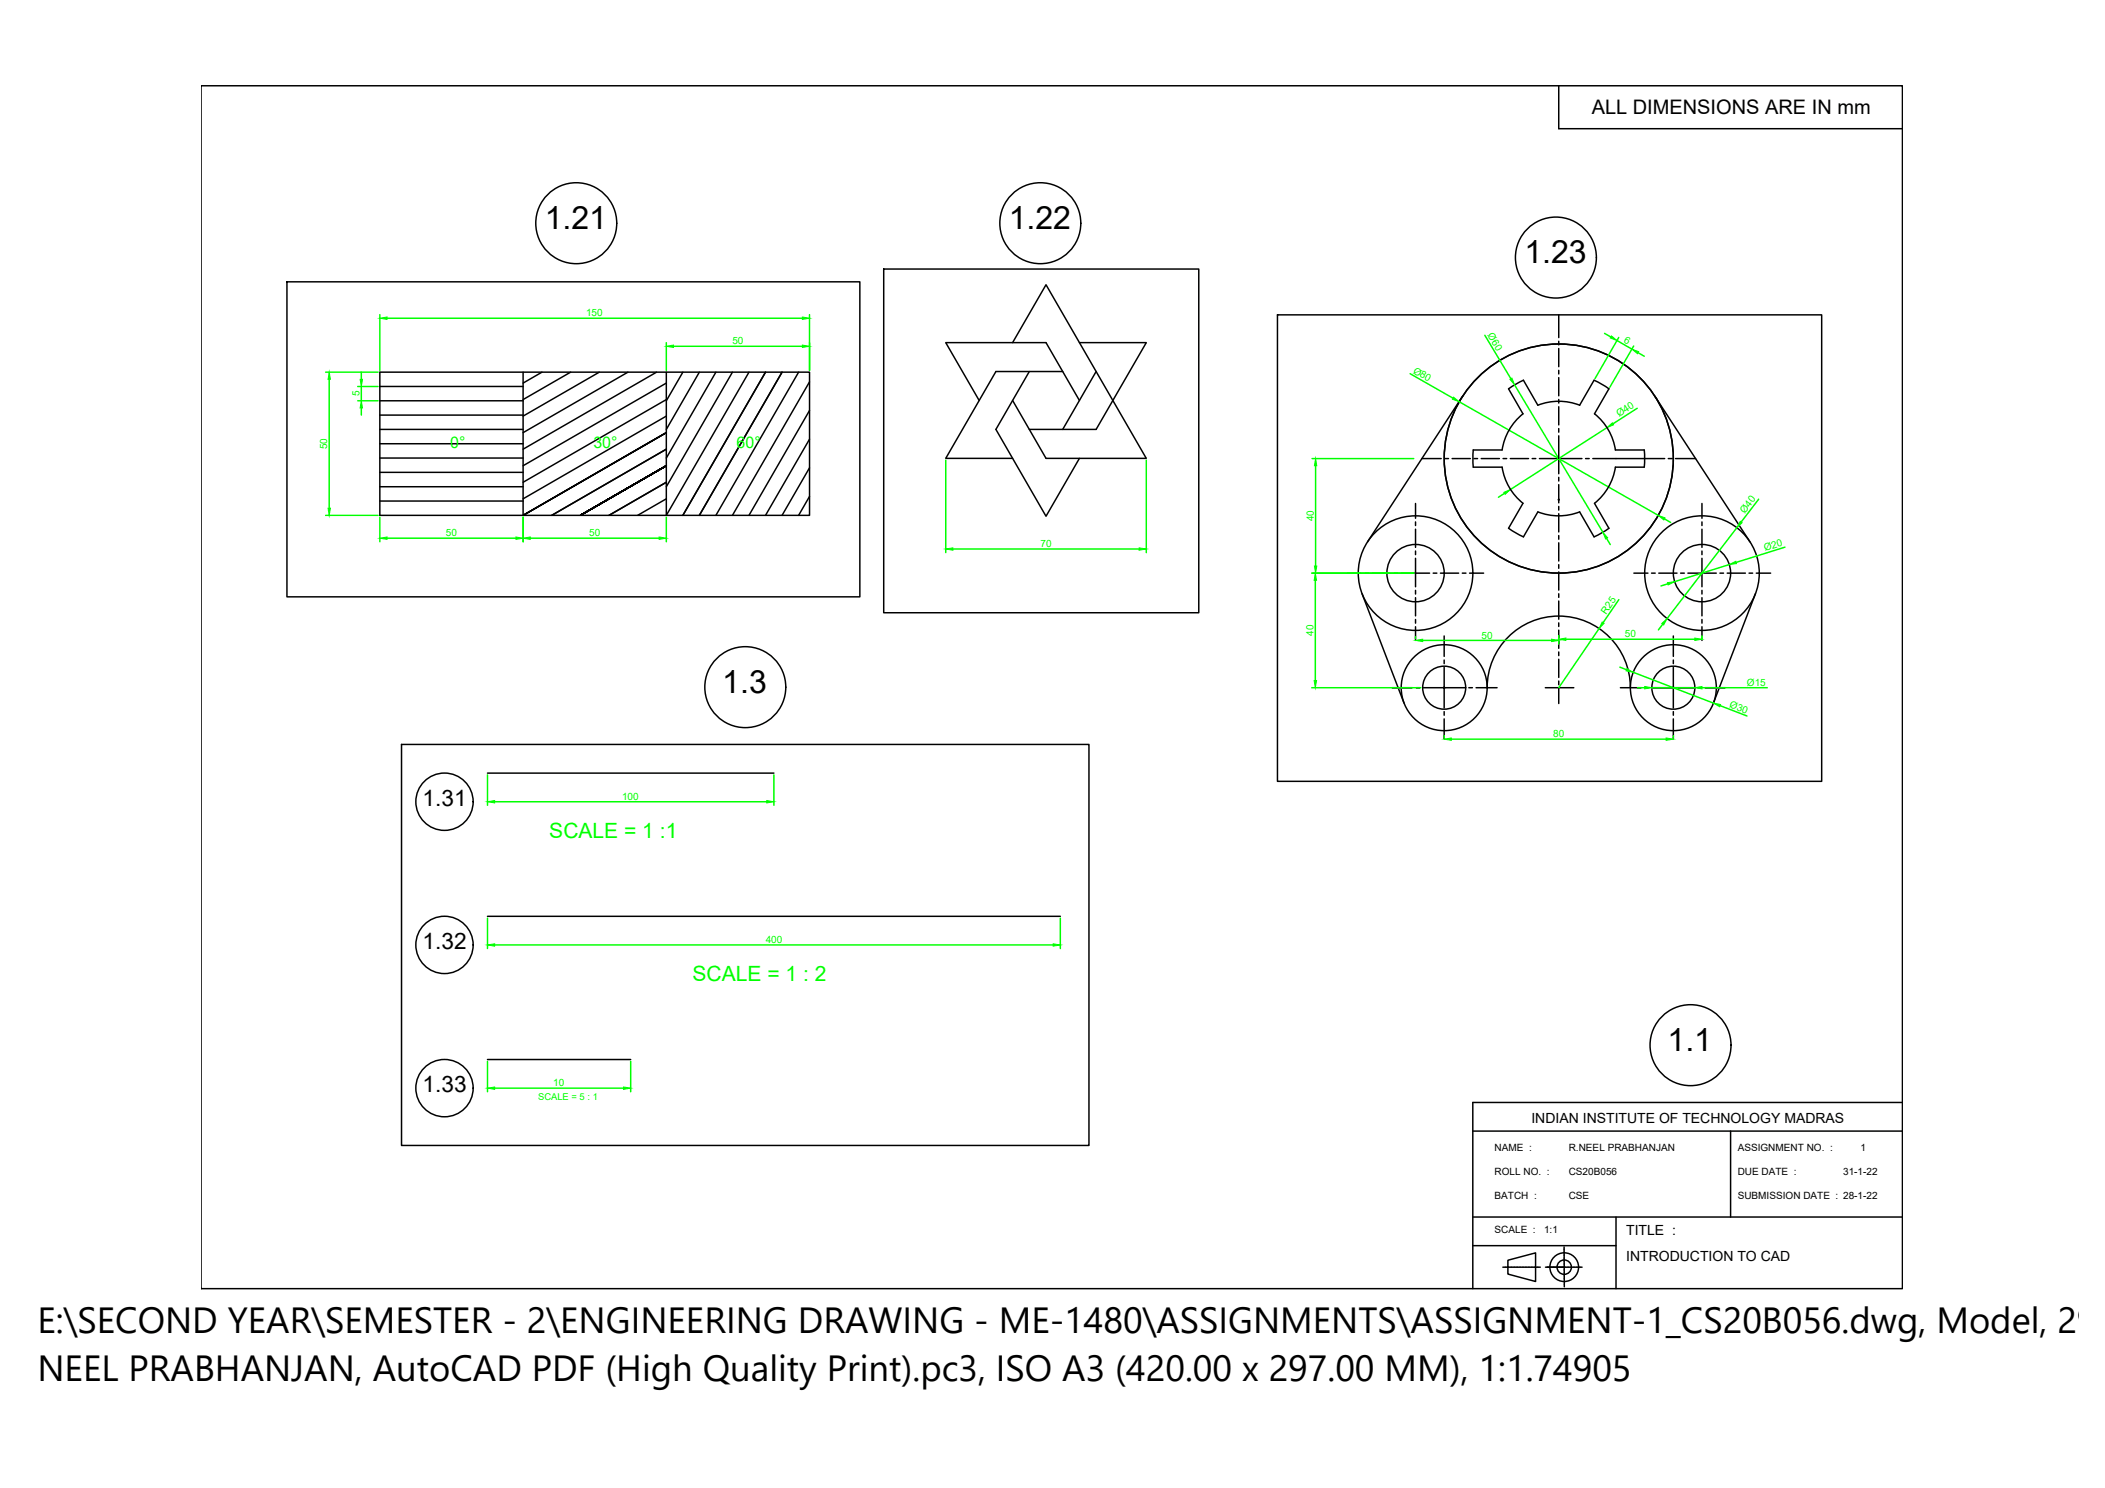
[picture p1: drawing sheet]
<svg xmlns="http://www.w3.org/2000/svg" width="420mm" height="297mm" viewBox="0 0 420 297" stroke-linecap="round" stroke-linejoin="round" font-family="sans-serif">
<!-- layer: 0 -->
<g fill="none" stroke="#000" stroke-width=".3">
<path d="M40.1 17.1h339.6v240.1h-339.6zM311.1 17.1v8.6h68.6M57.3 56.3h114.3v62.8h-114.3zM176.4 53.7h62.9v68.6h-62.9zM75.8 74.3h85.8v28.6h-85.8zM75.8 77.1h28.6M104.4 74.3v28.6l28.6-16.5M108.2 74.3l-3.8 2.2M113.9 74.3l-9.5 5.5M119.6 74.3l-15.2 8.8M125.3 74.3l-20.9 12.1M131 74.3l-26.6 15.4"/>
<path d="M133 74.3v28.6l16.5-28.6M133 79.8l-28.6 16.5M133 76.5l-28.6 16.5M136.3 74.3l-3.3 5.7M139.6 74.3l-6.6 11.4M142.9 74.3l-9.9 17.1M146.2 74.3l-13.2 22.9M152.8 74.3l-16.5 28.6M156.1 74.3l-16.5 28.6M159.4 74.3l-16.5 28.6M161.6 76.2l-15.4 26.7M195.4 79.9l-6.6-11.5h20l6.7 11.5"/>
<path d="M202.1 68.4l6.7-11.6 20 34.7h-20l-6.7-11.6M205.5 74.2l-6.7 11.5 10 17.4 6.7-11.6M212.1 74.2h-13.3l-10 17.3h13.3M215.5 68.4h13.3l-10 17.3h-13.3M218.8 74.2l-6.7 11.5M255 62.9h108.6v93.1h-108.6zM292 79l-19 29.2M311.1 62.9v4.5M311.1 68.1v.8M311.1 69.6v3.6M311.1 73.9v.8M311.1 75.4v3.6"/>
<path d="M311.1 79.7v.8M330.3 79l19 29.2M75.8 80h28.6M75.8 82.9h28.6M75.8 85.7h28.6M75.8 88.6h28.6M75.8 91.4h28.6M75.8 94.3h28.6M75.8 97.2h28.6M133 86.4l-28.6 16.5 28.6-16.5M133 89.7l-22.9 13.2M133 93l-17.2 9.9"/>
<path d="M133 96.3l-11.4 6.6M133 99.6l-5.7 3.3M133 83.1l-28.6 16.5M161.6 81.9l-12.1 21M161.6 87.7l-8.8 15.2M161.6 93.4l-5.5 9.5M161.6 99.1l-2.2 3.8M283.8 91.5h3.9M288.4 91.5h.7M289.8 91.5h3.7M294.2 91.5h.7M295.7 91.5h3.6"/>
<path d="M299.8 89.8h-5.7l-.1 1.7 .1 1.8h5.7M299.8 93.3a11.4 11.4 0 0 0 4.2 7.2M300 91.5h.7M301.5 91.5h3.6M304 82.6a11.4 11.4 0 0 0-4.2 7.2M305.8 91.5h.7M307 80.9l-2.9-5-1.5 .8-1.5 .9 2.9 5M307 80.9a11.4 11.4 0 0 1 8.3 0l2.9-5 1.5 .8 1.4 .9-2.8 5M307.3 91.5h8.5M311.1 81.2v3.6M311.1 85.6v.7M311.1 87v7.6"/>
<path d="M311.1 95.3v.7M311.1 96.7v3.7M316.5 91.5h.7M317.9 91.5h14.4M318.3 82.6a11.4 11.4 0 0 1 4.1 7.2M322.4 89.8h5.8l.1 1.7-.1 1.8h-5.8M322.4 93.3a11.4 11.4 0 0 1-4.1 7.2M333 91.5h.7M334.4 91.5h4M75.8 100h28.6M115.8 102.9l17.2-9.9zM268.8 114.4h2.9"/>
<path d="M271.9 118.5l8.3 21.9M272.4 114.4h.7M273.9 114.4h3.6M278.2 114.4h.8M279.7 114.4h5.6M282.5 100.5v3M282.5 104.2v.7M282.5 105.6v3.7M282.5 110v.7M282.5 111.4v5.7M282.5 117.9v.7M282.5 119.3v3.6"/>
<path d="M286.1 114.4h.7M287.5 114.4h3.6M291.9 114.4h.7M293.3 114.4h2.8M304 100.5l-2.9 5 1.5 .9 1.5 .8 2.9-5M311.1 101.1v.7M311.1 102.5v3.7M311.1 106.9v.7M311.1 108.4v3.6M311.1 112.7v.7M311.1 114.2v3.6M311.1 118.5v.7"/>
<path d="M311.1 120v3.6M318.3 100.5l2.8 5-1.4 .9-1.5 .8-2.9-5a11.5 11.5 0 0 1-8.3 0M326.1 114.4h2.8M329.6 114.4h.8M331.1 114.4h3.6M335.5 114.4h.7M336.9 114.4h5.7M339.7 100.5v3M339.7 104.2v.7M339.7 105.6v3.7M339.7 110v.7M339.7 111.4v5.7"/>
<path d="M339.7 117.9v.7M339.7 119.3v3.6M343.3 114.4h.7M344.7 114.4h3.7M349.1 114.4h.7M350.4 118.5l-8.4 21.9M350.6 114.4h2.8M277.8 137.3h4.1M282.5 123.7v.7M282.5 125.1v2.7M282.7 137.3h.7M284.1 137.3h8.3"/>
<path d="M288.3 127v4M288.3 131.8v.7M288.3 133.2v8.1M293.2 137.3h.7M294.6 137.3h4.2M296.8 137.3a14.3 14.3 0 0 1 14.3-14.3 14.3 14.3 0 0 1 14.3 14.3M308.4 137.3h5.7M311.1 124.3v.8M311.1 125.8v3.6M311.1 130.2v.7M311.1 131.6v3.6M311.1 135.9v.8"/>
<path d="M311.1 137.4v3M323.4 137.3h4.2M328.3 137.3h.8M329.8 137.3h8.3M334 127v4M334 131.8v.7M334 133.2v8.1M338.8 137.3h.8M339.7 123.7v.7M339.7 125.1v2.7M340.3 137.3h4.1M80.1 148.6h137.3v80.1h-137.3z"/>
<path d="M97.3 154.3h57.2M288.3 142.1v.7M288.3 143.5v4M334 142.1v.7M334 143.5v4M97.3 182.9h114.3M97.3 211.5h28.6M294 225.8h85.7M345.4 225.8v17.1M379.7 220.1h-85.7v37.1M294 248.7h28.6M294 242.9h85.7"/>
<path d="M300 253h.4M300.5 253h.1M300.6 253h.4M301 251.6l5.5-1.5v5.7l-5.5-1.5zM301.1 253h.1M301.2 253h.4M301.6 253h.1M301.8 253h.4M302.2 253h.1M302.4 253h.3M302.8 253h.1M302.9 253h.4"/>
<path d="M303.4 253h.1M303.5 253h.4M304 253h.1M304.1 253h.4M304.5 253h.1M304.7 253h.4M305.1 253h.1M305.3 253h.3M305.7 253h.1M305.9 253h.3M306.3 253h.1M306.4 253h.4"/>
<path d="M306.9 253h.1M307 253h.4M308.5 253h3.8M312.2 248.9v.4M312.2 249.4h.1M312.2 249.5v.4M312.2 250h.1M312.2 250.1v.4M312.2 250.5v.1M312.2 250.7v.3M312.2 251.1v.1M312.2 251.3v.3"/>
<path d="M312.2 251.7v.1M312.2 251.8v.4M312.2 252.3v.1M312.2 252.4v.4M312.2 252.9h.1M312.2 253v.4M312.2 253.4v.1M312.2 253.6v.4M312.2 254v.1M312.2 254.2v.3M312.2 254.6v.1M312.2 254.7v.4"/>
<path d="M312.2 255.2v.1M312.2 255.3v.4M312.2 255.8h.1M312.2 255.9v.4M312.2 256.3v.1M312.2 256.5v.4M312.4 253h.1M312.5 253h.4M313 253h.1M313.1 253h.4M313.5 253h.1M313.7 253h.4"/>
<path d="M314.1 253h.1M314.3 253h.3M314.7 253h.1M314.9 253h.3M315.3 253h.1M315.4 253h.4M322.6 242.9v14.3"/>
<circle cx="115" cy="44.6" r="8.1"/>
<circle cx="207.6" cy="44.6" r="8.1"/>
<circle cx="310.6" cy="51.4" r="8.1"/>
<circle cx="311.1" cy="91.5" r="22.9"/>
<circle cx="282.5" cy="114.4" r="11.4"/>
<circle cx="282.5" cy="114.4" r="5.7"/>
<circle cx="339.7" cy="114.4" r="11.4"/>
<circle cx="339.7" cy="114.4" r="5.7"/>
<circle cx="148.8" cy="137.2" r="8.1"/>
<circle cx="288.3" cy="137.3" r="8.6"/>
<circle cx="288.3" cy="137.3" r="4.3"/>
<circle cx="334" cy="137.3" r="8.6"/>
<circle cx="334" cy="137.3" r="4.3"/>
<circle cx="88.7" cy="160" r="5.7"/>
<circle cx="88.7" cy="188.6" r="5.7"/>
<circle cx="88.7" cy="217.2" r="5.7"/>
<circle cx="337.4" cy="208.6" r="8.1"/>
<circle cx="312.2" cy="253" r="2.86"/>
<circle cx="312.2" cy="253" r="1.43"/>
</g>
<g fill="none" stroke="#0f0" stroke-width=".3">
<path d="M65 74.3h10.5M65.7 75.7v25.7M71.4 77.1h4.1M72.1 74.3v1.4M72.1 77.1v2.9M75.8 62.8v11.1M77.3 63.5h82.9M133 68.4v5.5M134.4 69.1h25.8M161.6 62.8v11.1M281.5 74.6l8.5 4.9M296.4 66.9l5.2 8.7"/>
<path d="M302.3 76.8l17.6 29.5M320.3 66.5l1.2 .8M322.7 68l3 1.7M323.1 67.4l-4.7 8.2M326.1 69.1l-4.8 8.2M327 70.4l1.2 .7M71.4 80h4.1M72.1 81.4v1.5M188.8 91.9v18.4M228.8 91.9v18.4M261.9 91.5h20.3M262.6 93v20"/>
<path d="M291.3 80.2l39.7 22.7M300.3 98.5l-1.2 .8M320.7 85.4l-19.2 12.3M326.8 81.5l-4.8 3.1M351 99.6l-3.5 4.6M65 102.9h10.5M75.8 103.2v4.9M77.3 107.4h25.7M104.4 103.2v4.9M105.8 107.4h25.8M133 103.2v4.9M190.2 109.6h37.2"/>
<path d="M261.8 114.4h20.4M262.5 115.8v20.1M320.7 107.5l.7 1.2M323.1 119.7l-3.1 4.6M332.2 103.6l1.3 .7M332.9 116.5l-1.4 .5M345.2 112.7l-11 3.4M346.7 105.3l-14 18.2M356.3 109.2l-9.8 3.1M261.8 137.3h21.8M282.5 127.1v.4M284 127.8h25.7"/>
<path d="M311.1 126.9v.6M311.1 128v.6M312.6 127.6h25.7M319.2 125.5l-8.1 11.8M323.3 133.2l1.4 .5M326 134.2l16 6.2M326.8 137.3h1.5M329.7 137.3h8.6M331.9 124.6l-.9 1.1M339.7 137.3h13M339.7 126.9v.6M97.3 154.7v6.1"/>
<path d="M154.5 154.7v6.1M288.3 146.8v.4M289.7 147.5h42.9M334 146.8v.4M343.3 140.9l5.4 2M98.7 160h54.3M97.3 183.3v6.1M98.7 188.6h111.5M211.6 183.3v6.1M97.3 211.9v6M98.7 217.2h25.8M125.9 211.9v6"/>
</g>
<g fill="#0f0" stroke="#0f0" stroke-width=".2">
<path d="M75.8 63.5l1.5-.2v.5z"/>
<path d="M160.2 63.3l1.4 .2-1.4 .3z"/>
<path d="M133 69.1l1.4-.2v.5z"/>
<path d="M160.2 68.9l1.4 .2-1.4 .3z"/>
<path d="M65.7 74.3l.3 1.4h-.5z"/>
<path d="M65.5 101.4h.5l-.3 1.5z"/>
<path d="M71.9 75.7h.5l-.3 1.4z"/>
<path d="M72.1 80l.3 1.4h-.5z"/>
<path d="M75.8 107.4l1.5-.2v.5z"/>
<path d="M103 107.2l1.4 .2-1.4 .3z"/>
<path d="M131.6 107.2l1.4 .2-1.4 .3z"/>
<path d="M104.4 107.4l1.4-.2v.5z"/>
<path d="M188.8 109.6l1.4-.2v.4z"/>
<path d="M227.4 109.4l1.4 .2-1.4 .2z"/>
<path d="M262.4 113h.4l-.2 1.4z"/>
<path d="M262.6 91.5l.2 1.5h-.4z"/>
<path d="M262.5 114.4l.3 1.4h-.5z"/>
<path d="M262.3 135.9h.5l-.3 1.4z"/>
<path d="M282.5 127.8l1.5-.2v.5z"/>
<path d="M309.7 127.6l1.4 .2-1.4 .3z"/>
<path d="M321.6 67.1l1.1 .9-1.3-.5z"/>
<path d="M325.7 69.7l1.4 .5-.3 .4z"/>
<path d="M338.3 127.4l1.4 .2-1.4 .2z"/>
<path d="M311.1 127.6l1.5-.2v.4z"/>
<path d="M300.2 98.3l1.3-.6-1.1 1z"/>
<path d="M320.7 85.4l1.1-1 .3 .4z"/>
<path d="M319.9 106.3l1 1.1-.4 .2z"/>
<path d="M301.4 75.7l.4-.2 .5 1.3z"/>
<path d="M331 102.9l1.3 .5-.2 .4z"/>
<path d="M290.1 79.3l1.2 .9-1.4-.5z"/>
<path d="M331.7 124.5l1-1-.6 1.3z"/>
<path d="M347.4 104.1l.3 .2-1 1z"/>
<path d="M332.8 116.3l1.4-.2-1.2 .7z"/>
<path d="M345.2 112.7l1.3-.6 .1 .4z"/>
<path d="M324.7 133.5l1.3 .7-1.4-.3z"/>
<path d="M342 140.4l1.4 .2-.2 .5z"/>
<path d="M328.3 137l1.4 .3-1.4 .2z"/>
<path d="M338.3 137.3l1.4-.3v.5z"/>
<path d="M319.8 124.2l.4 .2-1 1.1z"/>
<path d="M288.3 147.5l1.4-.2v.5z"/>
<path d="M332.6 147.3l1.4 .2-1.4 .3z"/>
<path d="M97.3 160l1.4-.2v.5z"/>
<path d="M153 159.8l1.5 .2-1.5 .3z"/>
<path d="M97.3 188.6l1.4-.2v.5z"/>
<path d="M210.2 188.4l1.4 .2-1.4 .3z"/>
<path d="M97.3 217.2l1.4-.2v.5z"/>
<path d="M124.5 217l1.4 .2-1.4 .3z"/>
</g>
<g fill="#000" stroke="#000" stroke-width=".2">
<circle cx="311.1" cy="99.7" r=".14"/>
<circle cx="288.3" cy="137.3" r=".14"/>
<circle cx="334" cy="137.3" r=".14"/>
</g>
<g font-size="7.3">
<text x="7.5" y="266.1">E:\SECOND YEAR\SEMESTER - 2\ENGINEERING DRAWING - ME-1480\ASSIGNMENTS\ASSIGNMENT-1_CS20B056.dwg, Model, 29-</text>
<text x="7.5" y="275.7">NEEL PRABHANJAN, AutoCAD PDF (High Quality Print).pc3, ISO A3 (420.00 x 297.00 MM), 1:1.74905</text>
</g>
<g font-size="6.4">
<text x="108.7" y="45.7">1.21</text>
<text x="201.4" y="45.7">1.22</text>
<text x="304.3" y="52.6">1.23</text>
<text x="144.2" y="138.3">1.3</text>
<text x="332.9" y="209.8">1.1</text>
</g>
<g font-size="4.5">
<text x="84.3" y="160.9">1.31</text>
<text x="84.3" y="189.4">1.32</text>
<text x="84.3" y="218">1.33</text>
</g>
<g font-size="4.2" fill="#0f0">
<text x="109.6" y="167.3">SCALE = 1 :1</text>
<text x="138.2" y="195.9">SCALE = 1 : 2</text>
</g>
<text font-size="4" x="317.7" y="22.7">ALL DIMENSIONS ARE IN mm</text>
<g font-size="3.2" fill="#0f0">
<text x="89.9" y="89.4">0°</text>
<text x="118.4" y="89.4">30°</text>
<text x="147" y="89.4">60°</text>
</g>
<g font-size="2.8">
<text x="305.7" y="224.2">INDIAN INSTITUTE OF TECHNOLOGY MADRAS</text>
<text x="324.6" y="246.5">TITLE :</text>
<text x="324.6" y="251.7">INTRODUCTION TO CAD</text>
</g>
<g font-size="2" fill="#0f0">
<text x="117" y="63.1">150</text>
<text x="146.2" y="68.7">50</text>
<text x="296.9" y="66.9" transform="rotate(59 296.9 66.9)">Ø60</text>
<text x="324" y="68.2" transform="rotate(30 324 68.2)">6</text>
<text x="281.9" y="74.4" transform="rotate(30 281.9 74.4)">Ø80</text>
<text x="71.7" y="79.1" transform="rotate(-90 71.7 79.1)">5</text>
<text x="323.2" y="83.3" transform="rotate(-33 323.2 83.3)">Ø40</text>
<text x="65.3" y="89.7" transform="rotate(-90 65.3 89.7)">50</text>
<text x="89" y="107.1">50</text>
<text x="117.6" y="107.1">50</text>
<text x="262.2" y="104.1" transform="rotate(-90 262.2 104.1)">40</text>
<text x="348.3" y="102.6" transform="rotate(-53 348.3 102.6)">Ø40</text>
<text x="207.7" y="109.2">70</text>
<text x="352.3" y="110" transform="rotate(-17 352.3 110)">Ø20</text>
<text x="320.6" y="122.7" transform="rotate(-56 320.6 122.7)">R25</text>
<text x="262.2" y="126.9" transform="rotate(-90 262.2 126.9)">40</text>
<text x="295.7" y="127.5">50</text>
<text x="324.3" y="127.2">50</text>
<text x="348.7" y="136.9">Ø15</text>
<text x="345.1" y="141.1" transform="rotate(21 345.1 141.1)">Ø30</text>
<text x="310" y="147.2">80</text>
<text x="124.2" y="159.7">100</text>
<text x="152.8" y="188.3">400</text>
<text x="110.4" y="216.8">10</text>
</g>
<g font-size="2">
<text x="298.3" y="229.7">NAME :</text>
<text x="313.1" y="229.7">R.NEEL PRABHANJAN</text>
<text x="346.9" y="229.7">ASSIGNMENT NO. :</text>
<text x="371.3" y="229.7">1</text>
<text x="298.3" y="234.5">ROLL NO. :</text>
<text x="298.3" y="239.4">BATCH :</text>
<text x="313.1" y="234.5">CS20B056</text>
<text x="313.1" y="239.4">CSE</text>
<text x="346.9" y="234.5">DUE DATE :</text>
<text x="346.9" y="239.4">SUBMISSION DATE : 28-1-22</text>
<text x="367.9" y="234.5">31-1-22</text>
<text x="298.3" y="246.2">SCALE :</text>
<text x="308.2" y="246.2">1:1</text>
</g>
<text font-size="1.9" fill="#0f0" x="107.4" y="219.6">SCALE = 5 : 1</text>
</svg>
